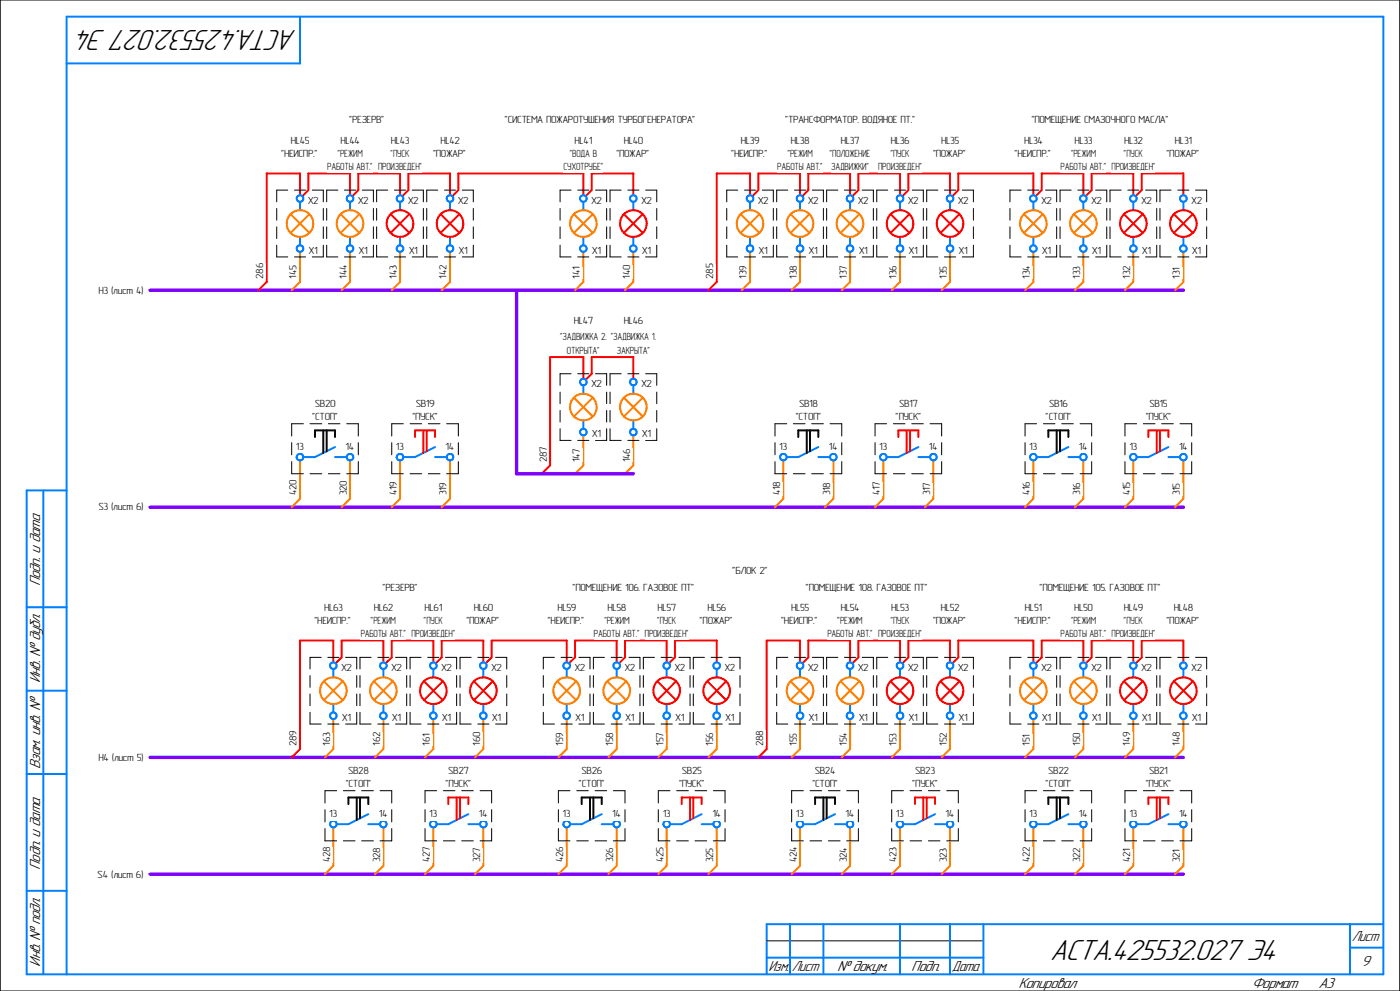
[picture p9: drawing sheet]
<svg xmlns="http://www.w3.org/2000/svg" width="420mm" height="297mm" viewBox="0 0 420 297" stroke-linecap="round" stroke-linejoin="round" font-family="sans-serif">
<g fill="none" stroke="#000" stroke-width=".3">
<path d="M-.1 0v297M86.3 57h-3.3v3.5M88.3 57h3.4M93.7 57h3.3v3.5M101.3 57h-3.3v3.5M103.3 57h3.4M108.7 57h3.3v3.5M116.3 57h-3.3v3.5M118.3 57h3.4M123.7 57h3.3v3.5M131.3 57h-3.3v3.5M133.3 57h3.4"/>
<path d="M138.7 57h3.3v3.5M171.3 57h-3.3v3.5M173.3 57h3.4M178.6 57h3.4v3.5M186.4 57h-3.4v3.5M188.3 57h3.4M193.7 57h3.3v3.5M221.3 57h-3.3v3.5M223.4 57h3.3M228.7 57h3.3v3.5M236.3 57h-3.3v3.5M238.3 57h3.4"/>
<path d="M243.7 57h3.3v3.5M251.3 57h-3.3v3.5M253.3 57h3.4M258.7 57h3.3v3.5M266.3 57h-3.3v3.5M268.4 57h3.3M273.7 57h3.3v3.5M281.3 57h-3.3v3.5M283.3 57h3.4M288.7 57h3.3v3.5M306.3 57h-3.3v3.5M308.3 57h3.4"/>
<path d="M313.6 57h3.4v3.5M321.4 57h-3.4v3.5M323.3 57h3.4M328.7 57h3.3v3.5M336.3 57h-3.3v3.5M338.3 57h3.4M343.7 57h3.3v3.5M351.3 57h-3.3v3.5M353.3 57h3.4M358.6 57h3.4v3.5M83 73.5v3.5h3.3M83 62.5v3.5"/>
<path d="M83 68v3.5M88.3 77h3.4M97 73.5v3.5h-3.3M97 62.5v3.5M97 68v3.5M98 73.5v3.5h3.3M98 62.5v3.5M98 68v3.5M103.3 77h3.4M112 73.5v3.5h-3.3M112 62.5v3.5M112 68v3.5"/>
<path d="M113 73.5v3.5h3.3M113 62.5v3.5M113 68v3.5M118.3 77h3.4M127 73.5v3.5h-3.3M127 62.5v3.5M127 68v3.5M128 73.5v3.5h3.3M128 62.5v3.5M128 68v3.5M133.3 77h3.4M142 73.5v3.5h-3.3"/>
<path d="M142 62.5v3.5M142 68v3.5M168 73.5v3.5h3.3M168 62.5v3.5M168 68v3.5M173.3 77h3.4M182 73.5v3.5h-3.4M182 62.5v3.5M182 68v3.5M183 73.5v3.5h3.4M183 62.5v3.5M183 68v3.5"/>
<path d="M188.3 77h3.4M197 73.5v3.5h-3.3M197 62.5v3.5M197 68v3.5M218 73.5v3.5h3.3M218 62.5v3.5M218 68v3.5M223.4 77h3.3M232 73.5v3.5h-3.3M232 62.5v3.5M232 68v3.5M233 73.5v3.5h3.3"/>
<path d="M233 62.5v3.5M233 68v3.5M238.3 77h3.4M247 73.5v3.5h-3.3M247 62.5v3.5M247 68v3.5M248 73.5v3.5h3.3M248 62.5v3.5M248 68v3.5M253.3 77h3.4M262 73.5v3.5h-3.3M262 62.5v3.5"/>
<path d="M262 68v3.5M263 73.5v3.5h3.3M263 62.5v3.5M263 68v3.5M268.4 77h3.3M277 73.5v3.5h-3.3M277 62.5v3.5M277 68v3.5M278 73.5v3.5h3.3M278 62.5v3.5M278 68v3.5M283.3 77h3.4"/>
<path d="M292 73.5v3.5h-3.3M292 62.5v3.5M292 68v3.5M303 73.5v3.5h3.3M303 62.5v3.5M303 68v3.5M308.3 77h3.4M317 73.5v3.5h-3.4M317 62.5v3.5M317 68v3.5M318 73.5v3.5h3.4M318 62.5v3.5"/>
<path d="M318 68v3.5M323.3 77h3.4M332 73.5v3.5h-3.3M332 62.5v3.5M332 68v3.5M333 62.5v3.5M333 68v3.5M333 73.5v3.5h3.3M338.3 77h3.4M347 62.5v3.5M347 68v3.5M347 73.5v3.5h-3.3"/>
<path d="M348 73.5v3.5h3.3M348 62.5v3.5M348 68v3.5M353.3 77h3.4M362 73.5v3.5h-3.4M362 62.5v3.5M362 68v3.5M168 117.5v3.5M171.3 112h-3.3v3.5M173.3 112h3.4M178.6 112h3.4v3.5M182 117.5v3.5"/>
<path d="M183 117.5v3.5M186.4 112h-3.4v3.5M188.3 112h3.4M193.7 112h3.3v3.5M197 117.5v3.5M87.5 138.3v3.7h3.5M87.5 132.7v3.6M91 127h-3.5v3.7M93 127h3.5M98.5 127h3.5M104 127h3.5v3.7M107.5 138.3v3.7h-3.5"/>
<path d="M107.5 132.7v3.6M117.5 138.3v3.7h3.5M117.5 132.7v3.6M121 127h-3.5v3.7M123 127h3.5M128.5 127h3.5M134 127h3.5v3.7M137.5 138.3v3.7h-3.5M137.5 132.7v3.6M168 123v3.5M168 128.5v3.5h3.3M173.3 132h3.4"/>
<path d="M182 123v3.5M182 128.5v3.5h-3.4M183 123v3.5M183 128.5v3.5h3.4M188.3 132h3.4M197 123v3.5M197 128.5v3.5h-3.3M232.5 138.3v3.7h3.5M232.5 132.7v3.6M236 127h-3.5v3.7M238 127h3.5M243.5 127h3.5"/>
<path d="M249 127h3.5v3.7M252.5 138.3v3.7h-3.5M252.5 132.7v3.6M262.5 138.3v3.7h3.5M262.5 132.7v3.6M266 127h-3.5v3.7M268 127h3.5M273.5 127h3.5M279 127h3.5v3.7M282.5 138.3v3.7h-3.5M282.5 132.7v3.6M307.5 138.3v3.7h3.5"/>
<path d="M307.5 132.7v3.6M311 127h-3.5v3.7M313 127h3.5M318.5 127h3.5M324 127h3.5v3.7M327.5 138.3v3.7h-3.5M327.5 132.7v3.6M337.5 138.3v3.7h3.5M337.5 132.7v3.6M341 127h-3.5v3.7M343 127h3.5M348.5 127h3.5"/>
<path d="M354 127h3.5v3.7M357.5 138.3v3.7h-3.5M357.5 132.7v3.6M93 142h3.5M98.5 142h3.5M123 142h3.5M128.5 142h3.5M238 142h3.5M243.5 142h3.5M268 142h3.5M273.5 142h3.5M313 142h3.5"/>
<path d="M318.5 142h3.5M343 142h3.5M348.5 142h3.5M96.4 197h-3.4v3.5M98.3 197h3.4M103.7 197h3.3v3.5M111.3 197h-3.3v3.5M113.3 197h3.4M118.7 197h3.3v3.5M126.3 197h-3.3v3.5M128.3 197h3.4M133.6 197h3.4v3.5"/>
<path d="M141.4 197h-3.4v3.5M143.3 197h3.4M148.7 197h3.3v3.5M166.3 197h-3.3v3.5M168.3 197h3.4M173.7 197h3.3v3.5M181.3 197h-3.3v3.5M183.3 197h3.3M188.7 197h3.3v3.5M196.3 197h-3.3v3.5M198.3 197h3.4M203.7 197h3.3v3.5"/>
<path d="M211.3 197h-3.3v3.5M213.3 197h3.4M218.7 197h3.3v3.5M236.3 197h-3.3v3.5M238.3 197h3.4M243.7 197h3.3v3.5M251.3 197h-3.3v3.5M253.3 197h3.4M258.7 197h3.3v3.5M266.3 197h-3.3v3.5M268.4 197h3.3M273.7 197h3.3v3.5"/>
<path d="M281.3 197h-3.3v3.5M283.3 197h3.4M288.7 197h3.3v3.5M306.3 197h-3.3v3.5M308.3 197h3.4M313.6 197h3.4v3.5M321.4 197h-3.4v3.5M323.3 197h3.4M328.7 197h3.3v3.5M336.3 197h-3.3v3.5M338.3 197h3.4M343.7 197h3.3v3.5"/>
<path d="M351.3 197h-3.3v3.5M353.3 197h3.4M358.6 197h3.4v3.5M93 213.5v3.5h3.4M93 202.5v3.5M93 208v3.5M98.3 217h3.4M107 213.5v3.5h-3.3M107 202.5v3.5M107 208v3.5M108 213.5v3.5h3.3M108 202.5v3.5"/>
<path d="M108 208v3.5M113.3 217h3.4M122 213.5v3.5h-3.3M122 202.5v3.5M122 208v3.5M123 202.5v3.5M123 208v3.5M123 213.5v3.5h3.3M128.3 217h3.4M137 202.5v3.5M137 208v3.5M137 213.5v3.5h-3.4"/>
<path d="M138 213.5v3.5h3.4M138 202.5v3.5M138 208v3.5M143.3 217h3.4M152 213.5v3.5h-3.3M152 202.5v3.5M152 208v3.5M163 213.5v3.5h3.3M163 202.5v3.5M163 208v3.5M168.3 217h3.4M177 213.5v3.5h-3.3"/>
<path d="M177 202.5v3.5M177 208v3.5M178 213.5v3.5h3.3M178 202.5v3.5M178 208v3.5M183.3 217h3.3M192 213.5v3.5h-3.3M192 202.5v3.5M192 208v3.5M193 213.5v3.5h3.3M193 202.5v3.5M193 208v3.5"/>
<path d="M198.3 217h3.4M207 213.5v3.5h-3.3M207 202.5v3.5M207 208v3.5M208 213.5v3.5h3.3M208 202.5v3.5M208 208v3.5M213.3 217h3.4M222 213.5v3.5h-3.3M222 202.5v3.5M222 208v3.5M233 202.5v3.5"/>
<path d="M233 208v3.5M233 213.5v3.5h3.3M238.3 217h3.4M247 202.5v3.5M247 208v3.5M247 213.5v3.5h-3.3M248 202.5v3.5M248 208v3.5M248 213.5v3.5h3.3M253.3 217h3.4M262 202.5v3.5M262 208v3.5"/>
<path d="M262 213.5v3.5h-3.3M263 202.5v3.5M263 208v3.5M263 213.5v3.5h3.3M268.4 217h3.3M277 202.5v3.5M277 208v3.5M277 213.5v3.5h-3.3M278 202.5v3.5M278 208v3.5M278 213.5v3.5h3.3M283.3 217h3.4"/>
<path d="M292 202.5v3.5M292 208v3.5M292 213.5v3.5h-3.3M303 202.5v3.5M303 208v3.5M303 213.5v3.5h3.3M308.3 217h3.4M317 202.5v3.5M317 208v3.5M317 213.5v3.5h-3.4M318 202.5v3.5M318 208v3.5"/>
<path d="M318 213.5v3.5h3.4M323.3 217h3.4M332 202.5v3.5M332 208v3.5M332 213.5v3.5h-3.3M333 202.5v3.5M333 208v3.5M333 213.5v3.5h3.3M338.3 217h3.4M347 202.5v3.5M347 208v3.5M347 213.5v3.5h-3.3"/>
<path d="M348 202.5v3.5M348 208v3.5M348 213.5v3.5h3.3M353.3 217h3.4M362 202.5v3.5M362 208v3.5M362 213.5v3.5h-3.4M101 237h-3.5v3.7M103 237h3.5M108.5 237h3.5M114 237h3.5v3.7M131 237h-3.5v3.7"/>
<path d="M133 237h3.5M138.5 237h3.5M144 237h3.5v3.7M171 237h-3.5v3.7M173 237h3.5M178.5 237h3.5M184 237h3.5v3.7M201 237h-3.5v3.7M203 237h3.5M208.5 237h3.5M214 237h3.5v3.7M241 237h-3.5v3.7"/>
<path d="M243 237h3.5M248.5 237h3.5M254 237h3.5v3.7M271 237h-3.5v3.7M273 237h3.5M278.5 237h3.5M284 237h3.5v3.7M311 237h-3.5v3.7M313 237h3.5M318.5 237h3.5M324 237h3.5v3.7M341 237h-3.5v3.7"/>
<path d="M343 237h3.5M348.5 237h3.5M354 237h3.5v3.7M97.5 248.3v3.7h3.5M97.5 242.7v3.6M103 252h3.5M108.5 252h3.5M117.5 242.7v3.6M117.5 248.3v3.7h-3.5M127.5 248.3v3.7h3.5M127.5 242.7v3.6M133 252h3.5"/>
<path d="M138.5 252h3.5M147.5 248.3v3.7h-3.5M147.5 242.7v3.6M167.5 248.3v3.7h3.5M167.5 242.7v3.6M173 252h3.5M178.5 252h3.5M187.5 248.3v3.7h-3.5M187.5 242.7v3.6M197.5 248.3v3.7h3.5M197.5 242.7v3.6M203 252h3.5"/>
<path d="M208.5 252h3.5M217.5 248.3v3.7h-3.5M217.5 242.7v3.6M237.5 248.3v3.7h3.5M237.5 242.7v3.6M243 252h3.5M248.5 252h3.5M257.5 248.3v3.7h-3.5M257.5 242.7v3.6M267.5 248.3v3.7h3.5M267.5 242.7v3.6M273 252h3.5"/>
<path d="M278.5 252h3.5M287.5 248.3v3.7h-3.5M287.5 242.7v3.6M307.5 242.7v3.6M307.5 248.3v3.7h3.5M313 252h3.5M318.5 252h3.5M327.5 242.7v3.6M327.5 248.3v3.7h-3.5M337.5 242.7v3.6M337.5 248.3v3.7h3.5M343 252h3.5"/>
<path d="M348.5 252h3.5M357.5 242.7v3.6M357.5 248.3v3.7h-3.5"/>
</g>
<path d="M45 87h310M155 87v55h35M45 152h310M45 227h310M45 262h310" fill="none" stroke="#8000ff" stroke-width="1"/>
<g fill="none" stroke="#ff8000" stroke-width=".59">
<path d="M87.2 64.2l5.6 5.6M90 75.5v9l-2.5 2.5M92.8 64.2l-5.6 5.6M102.2 64.2l5.6 5.6M105 75.5v9l-2.5 2.5M107.8 64.2l-5.6 5.6M120 75.5v9l-2.5 2.5M135 75.5v9l-2.5 2.5M172.2 64.2l5.6 5.6M175 75.5v9l-2.5 2.5M177.8 64.2l-5.6 5.6M190 75.5v9l-2.5 2.5"/>
<path d="M222.2 64.2l5.6 5.6M225 75.5v9l-2.5 2.5M227.8 64.2l-5.6 5.6M237.2 64.2l5.6 5.6M240 75.5v9l-2.5 2.5M242.8 64.2l-5.6 5.6M252.2 64.2l5.6 5.6M255 75.5v9l-2.5 2.5M257.8 64.2l-5.6 5.6M270 75.5v9l-2.5 2.5M285 75.5v9l-2.5 2.5M307.2 64.2l5.6 5.6"/>
<path d="M310 75.5v9l-2.5 2.5M312.8 64.2l-5.6 5.6M322.2 64.2l5.6 5.6M325 75.5v9l-2.5 2.5M327.8 64.2l-5.6 5.6M340 75.5v9l-2.5 2.5M355 75.5v9l-2.5 2.5M172.2 119.2l5.6 5.6M177.8 119.2l-5.6 5.6M187.2 119.2l5.6 5.6M192.8 119.2l-5.6 5.6M90 138v11.5l-2.5 2.5"/>
<path d="M105 138v11.5l-2.5 2.5M120 138v11.5l-2.5 2.5M135 138v11.5l-2.5 2.5M175 130.5v9l-2.5 2.5M190 130.5v9l-2.5 2.5M235 138v11.5l-2.5 2.5M250 138v11.5l-2.5 2.5M265 138v11.5l-2.5 2.5M280 138v11.5l-2.5 2.5M310 138v11.5l-2.5 2.5M325 138v11.5l-2.5 2.5M340 138v11.5l-2.5 2.5"/>
<path d="M355 138v11.5l-2.5 2.5M97.2 204.2l5.6 5.6M100 215.5v9l-2.5 2.5M102.8 204.2l-5.6 5.6M112.2 204.2l5.6 5.6M115 215.5v9l-2.5 2.5M117.8 204.2l-5.6 5.6M130 215.5v9l-2.5 2.5M145 215.5v9l-2.5 2.5M167.2 204.2l5.6 5.6M170 215.5v9l-2.5 2.5M172.8 204.2l-5.6 5.6"/>
<path d="M182.2 204.2l5.6 5.6M185 215.5v9l-2.5 2.5M187.8 204.2l-5.6 5.6M200 215.5v9l-2.5 2.5M215 215.5v9l-2.5 2.5M237.2 204.2l5.6 5.6M240 215.5v9l-2.5 2.5M242.8 204.2l-5.6 5.6M252.2 204.2l5.6 5.6M255 215.5v9l-2.5 2.5M257.8 204.2l-5.6 5.6M270 215.5v9l-2.5 2.5"/>
<path d="M285 215.5v9l-2.5 2.5M307.2 204.2l5.6 5.6M310 215.5v9l-2.5 2.5M312.8 204.2l-5.6 5.6M322.2 204.2l5.6 5.6M325 215.5v9l-2.5 2.5M327.8 204.2l-5.6 5.6M340 215.5v9l-2.5 2.5M355 215.5v9l-2.5 2.5M100 248v11.5l-2.5 2.5M115 248v11.5l-2.5 2.5M130 248v11.5l-2.5 2.5"/>
<path d="M145 248v11.5l-2.5 2.5M170 248v11.5l-2.5 2.5M185 248v11.5l-2.5 2.5M200 248v11.5l-2.5 2.5M215 248v11.5l-2.5 2.5M240 248v11.5l-2.5 2.5M255 248v11.5l-2.5 2.5M270 248v11.5l-2.5 2.5M285 248v11.5l-2.5 2.5M310 248v11.5l-2.5 2.5M325 248v11.5l-2.5 2.5M340 248v11.5l-2.5 2.5"/>
<path d="M355 248v11.5l-2.5 2.5"/>
<circle cx="90" cy="67" r="4"/>
<circle cx="105" cy="67" r="4"/>
<circle cx="175" cy="67" r="4"/>
<circle cx="225" cy="67" r="4"/>
<circle cx="240" cy="67" r="4"/>
<circle cx="255" cy="67" r="4"/>
<circle cx="310" cy="67" r="4"/>
<circle cx="325" cy="67" r="4"/>
<circle cx="175" cy="122" r="4"/>
<circle cx="190" cy="122" r="4"/>
<circle cx="100" cy="207" r="4"/>
<circle cx="115" cy="207" r="4"/>
<circle cx="170" cy="207" r="4"/>
<circle cx="185" cy="207" r="4"/>
<circle cx="240" cy="207" r="4"/>
<circle cx="255" cy="207" r="4"/>
<circle cx="310" cy="207" r="4"/>
<circle cx="325" cy="207" r="4"/>
</g>
<g fill="none" stroke="#f00" stroke-width=".59">
<path d="M90 58.5v-6.5h-10v32.5l-2.5 2.5M105 58.5v-6.5h-12.5v5l-1.8 1.8M120 58.5v-6.5h-12.5v5l-1.8 1.8M135 58.5v-6.5h-12.5v5l-1.8 1.8M175 58.5v-6.5h-37.5v5l-1.8 1.8M190 58.5v-6.5h-12.5v5l-1.8 1.8M225 58.5v-6.5h-10v32.5l-2.5 2.5M240 58.5v-6.5h-12.5v5l-1.8 1.8M255 58.5v-6.5h-12.5v5l-1.8 1.8M270 58.5v-6.5h-12.5v5l-1.8 1.8M285 58.5v-6.5h-12.5v5l-1.8 1.8M310 58.5v-6.5h-22.5v5l-1.8 1.8"/>
<path d="M325 58.5v-6.5h-12.5v5l-1.8 1.8M340 58.5v-6.5h-12.5v5l-1.8 1.8M355 58.5v-6.5h-12.5v5l-1.8 1.8M117.2 64.2l5.6 5.6M122.8 64.2l-5.6 5.6M132.2 64.2l5.6 5.6M137.8 64.2l-5.6 5.6M187.2 64.2l5.6 5.6M192.8 64.2l-5.6 5.6M267.2 64.2l5.6 5.6M272.8 64.2l-5.6 5.6M282.2 64.2l5.6 5.6"/>
<path d="M287.8 64.2l-5.6 5.6M337.2 64.2l5.6 5.6M342.8 64.2l-5.6 5.6M352.2 64.2l5.6 5.6M357.8 64.2l-5.6 5.6M175 113.5v-6.5h-10v32.5l-2.5 2.5M190 113.5v-6.5h-12.5v5l-1.8 1.8M124.5 131v-2h6v2M127 129v6.8M128 129v6.3M269.5 131v-2h6v2M272 129v6.8"/>
<path d="M273 129v6.3M344.5 131v-2h6v2M347 129v6.8M348 129v6.3M100 198.5v-6.5h-10v32.5l-2.5 2.5M115 198.5v-6.5h-12.5v5l-1.8 1.8M130 198.5v-6.5h-12.5v5l-1.8 1.8M145 198.5v-6.5h-12.5v5l-1.8 1.8M170 198.5v-6.5h-22.5v5l-1.8 1.8M185 198.5v-6.5h-12.5v5l-1.8 1.8M200 198.5v-6.5h-12.5v5l-1.8 1.8M215 198.5v-6.5h-12.5v5l-1.8 1.8"/>
<path d="M240 198.5v-6.5h-10v32.5l-2.5 2.5M255 198.5v-6.5h-12.5v5l-1.8 1.8M270 198.5v-6.5h-12.5v5l-1.8 1.8M285 198.5v-6.5h-12.5v5l-1.8 1.8M310 198.5v-6.5h-22.5v5l-1.8 1.8M325 198.5v-6.5h-12.5v5l-1.8 1.8M340 198.5v-6.5h-12.5v5l-1.8 1.8M355 198.5v-6.5h-12.5v5l-1.8 1.8M127.2 204.2l5.6 5.6M132.8 204.2l-5.6 5.6M142.2 204.2l5.6 5.6M147.8 204.2l-5.6 5.6"/>
<path d="M197.2 204.2l5.6 5.6M202.8 204.2l-5.6 5.6M212.2 204.2l5.6 5.6M217.8 204.2l-5.6 5.6M267.2 204.2l5.6 5.6M272.8 204.2l-5.6 5.6M282.2 204.2l5.6 5.6M287.8 204.2l-5.6 5.6M337.2 204.2l5.6 5.6M342.8 204.2l-5.6 5.6M352.2 204.2l5.6 5.6M357.8 204.2l-5.6 5.6"/>
<path d="M137 239v6.7M138 239v6.2M207 239v6.7M208 239v6.2M277 239v6.7M278 239v6.2M347 239v6.7M348 239v6.2M134.5 241v-2h6v2M204.5 241v-2h6v2M274.5 241v-2h6v2M344.5 241v-2h6v2"/>
<circle cx="120" cy="67" r="4"/>
<circle cx="135" cy="67" r="4"/>
<circle cx="190" cy="67" r="4"/>
<circle cx="270" cy="67" r="4"/>
<circle cx="285" cy="67" r="4"/>
<circle cx="340" cy="67" r="4"/>
<circle cx="355" cy="67" r="4"/>
<circle cx="130" cy="207" r="4"/>
<circle cx="145" cy="207" r="4"/>
<circle cx="200" cy="207" r="4"/>
<circle cx="215" cy="207" r="4"/>
<circle cx="270" cy="207" r="4"/>
<circle cx="285" cy="207" r="4"/>
<circle cx="340" cy="207" r="4"/>
<circle cx="355" cy="207" r="4"/>
</g>
<g fill="none" stroke="#0080ff" stroke-width=".59">
<path d="M90 60.5v2.5M90 71v2.5M105 60.5v2.5M105 71v2.5M120 60.5v2.5M120 71v2.5M135 60.5v2.5M135 71v2.5M175 60.5v2.5M175 71v2.5M190 60.5v2.5M190 71v2.5"/>
<path d="M225 60.5v2.5M225 71v2.5M240 60.5v2.5M240 71v2.5M255 60.5v2.5M255 71v2.5M270 60.5v2.5M270 71v2.5M285 60.5v2.5M285 71v2.5M310 60.5v2.5M310 71v2.5"/>
<path d="M325 60.5v2.5M325 71v2.5M340 60.5v2.5M340 71v2.5M355 60.5v2.5M355 71v2.5M175 115.5v2.5M190 115.5v2.5M100.5 134l-6 3h-3.5M100.5 137h3.5M130.5 134l-6 3h-3.5M130.5 137h3.5"/>
<path d="M175 126v2.5M190 126v2.5M245.5 134l-6 3h-3.5M245.5 137h3.5M275.5 134l-6 3h-3.5M275.5 137h3.5M320.5 134l-6 3h-3.5M320.5 137h3.5M350.5 134l-6 3h-3.5M350.5 137h3.5M100 200.5v2.5M100 211v2.5"/>
<path d="M115 200.5v2.5M115 211v2.5M130 200.5v2.5M130 211v2.5M145 200.5v2.5M145 211v2.5M170 200.5v2.5M170 211v2.5M185 200.5v2.5M185 211v2.5M200 200.5v2.5M200 211v2.5"/>
<path d="M215 200.5v2.5M215 211v2.5M240 200.5v2.5M240 211v2.5M255 200.5v2.5M255 211v2.5M270 200.5v2.5M270 211v2.5M285 200.5v2.5M285 211v2.5M310 200.5v2.5M310 211v2.5"/>
<path d="M325 200.5v2.5M325 211v2.5M340 200.5v2.5M340 211v2.5M355 200.5v2.5M355 211v2.5M110.5 244l-6 3h-3.5M110.5 247h3.5M140.5 244l-6 3h-3.5M140.5 247h3.5M180.5 244l-6 3h-3.5M180.5 247h3.5"/>
<path d="M210.5 244l-6 3h-3.5M210.5 247h3.5M250.5 244l-6 3h-3.5M250.5 247h3.5M280.5 244l-6 3h-3.5M280.5 247h3.5M320.5 244l-6 3h-3.5M320.5 247h3.5M350.5 244l-6 3h-3.5M350.5 247h3.5"/>
<circle cx="90" cy="59.5" r="1"/>
<circle cx="105" cy="59.5" r="1"/>
<circle cx="120" cy="59.5" r="1"/>
<circle cx="135" cy="59.5" r="1"/>
<circle cx="175" cy="59.5" r="1"/>
<circle cx="190" cy="59.5" r=".99"/>
<circle cx="225" cy="59.5" r="1"/>
<circle cx="240" cy="59.5" r="1"/>
<circle cx="255" cy="59.5" r="1"/>
<circle cx="270" cy="59.5" r="1"/>
<circle cx="285" cy="59.5" r="1"/>
<circle cx="310" cy="59.5" r="1"/>
<circle cx="325" cy="59.5" r=".99"/>
<circle cx="340" cy="59.5" r="1"/>
<circle cx="355" cy="59.5" r="1"/>
<circle cx="90" cy="74.5" r=".99"/>
<circle cx="105" cy="74.5" r=".99"/>
<circle cx="120" cy="74.5" r="1"/>
<circle cx="135" cy="74.5" r=".99"/>
<circle cx="175" cy="74.5" r="1"/>
<circle cx="190" cy="74.5" r=".99"/>
<circle cx="225" cy="74.5" r="1"/>
<circle cx="240" cy="74.5" r=".99"/>
<circle cx="255" cy="74.5" r="1"/>
<circle cx="270" cy="74.5" r="1"/>
<circle cx="285" cy="74.5" r=".99"/>
<circle cx="310" cy="74.5" r="1"/>
<circle cx="325" cy="74.5" r=".99"/>
<circle cx="340" cy="74.5" r=".99"/>
<circle cx="355" cy="74.5" r="1"/>
<circle cx="175" cy="114.5" r=".98"/>
<circle cx="190" cy="114.5" r="1"/>
<circle cx="90" cy="137" r="1"/>
<circle cx="105" cy="137" r=".99"/>
<circle cx="120" cy="137" r=".99"/>
<circle cx="135" cy="137" r="1"/>
<circle cx="175" cy="129.5" r="1.01"/>
<circle cx="190" cy="129.5" r="1"/>
<circle cx="235" cy="137" r="1"/>
<circle cx="250" cy="137" r=".99"/>
<circle cx="265" cy="137" r="1"/>
<circle cx="280" cy="137" r=".99"/>
<circle cx="310" cy="137" r="1.01"/>
<circle cx="325" cy="137" r="1"/>
<circle cx="340" cy="137" r=".99"/>
<circle cx="355" cy="137" r="1.01"/>
<circle cx="100" cy="199.5" r=".99"/>
<circle cx="115" cy="199.5" r="1"/>
<circle cx="130" cy="199.5" r="1"/>
<circle cx="145" cy="199.5" r=".99"/>
<circle cx="170" cy="199.5" r="1"/>
<circle cx="185" cy="199.5" r="1"/>
<circle cx="200" cy="199.5" r="1"/>
<circle cx="215" cy="199.5" r="1"/>
<circle cx="240" cy="199.5" r="1"/>
<circle cx="255" cy="199.5" r="1"/>
<circle cx="270" cy="199.5" r="1.01"/>
<circle cx="285" cy="199.5" r="1"/>
<circle cx="310" cy="199.5" r="1"/>
<circle cx="325" cy="199.5" r="1.01"/>
<circle cx="340" cy="199.5" r="1"/>
<circle cx="355" cy="199.5" r="1"/>
<circle cx="100" cy="214.5" r="1"/>
<circle cx="115" cy="214.5" r="1.01"/>
<circle cx="130" cy="214.5" r="1"/>
<circle cx="145" cy="214.5" r="1"/>
<circle cx="170" cy="214.5" r="1.01"/>
<circle cx="185" cy="214.5" r="1"/>
<circle cx="200" cy="214.5" r="1"/>
<circle cx="215" cy="214.5" r="1.01"/>
<circle cx="240" cy="214.5" r="1"/>
<circle cx="255" cy="214.5" r="1"/>
<circle cx="270" cy="214.5" r="1"/>
<circle cx="285" cy="214.5" r="1"/>
<circle cx="310" cy="214.5" r="1"/>
<circle cx="325" cy="214.5" r="1"/>
<circle cx="340" cy="214.5" r="1.01"/>
<circle cx="355" cy="214.5" r="1"/>
<circle cx="100" cy="247" r="1.01"/>
<circle cx="115" cy="247" r="1"/>
<circle cx="130" cy="247" r="1.01"/>
<circle cx="145" cy="247" r="1"/>
<circle cx="170" cy="247" r="1.01"/>
<circle cx="185" cy="247" r="1.01"/>
<circle cx="200" cy="247" r="1.01"/>
<circle cx="215" cy="247" r="1"/>
<circle cx="240" cy="247" r="1.01"/>
<circle cx="255" cy="247" r="1"/>
<circle cx="270" cy="247" r="1.01"/>
<circle cx="285" cy="247" r="1"/>
<circle cx="310" cy="247" r="1.01"/>
<circle cx="325" cy="247" r=".98"/>
<circle cx="340" cy="247" r="1"/>
<circle cx="355" cy="247" r="1"/>
</g>
<g fill="none" stroke="#000" stroke-width=".59">
<path d="M94.5 131v-2h6v2M97 129v6.8M98 129v6.3M239.5 131v-2h6v2M242 129v6.8M243 129v6.3M314.5 131v-2h6v2M317 129v6.8M318 129v6.3M107 239v6.7M108 239v6.2M177 239v6.7"/>
<path d="M178 239v6.2M247 239v6.7M248 239v6.2M317 239v6.7M318 239v6.2M104.5 241v-2h6v2M174.5 241v-2h6v2M244.5 241v-2h6v2M314.5 241v-2h6v2"/>
</g>
<g fill="#fff">
<path d="M29.5 85.6h13.5v3h-13.5z"/>
<path d="M306.6 79.7h3.1v3.8h-3.1z"/>
<path d="M321.6 79.9h3.1v3.6h-3.1z"/>
<path d="M336.6 79.7h3v3.8h-3z"/>
<path d="M337.2 40.6h5.6v3h-5.6z"/>
<path d="M337.2 44.6h5.6v3.1h-5.6z"/>
<path d="M333.4 48.6h13.2v3h-13.2z"/>
<path d="M307.2 40.6h5.6v3h-5.6z"/>
<path d="M322.3 40.6h5.4v3h-5.4z"/>
<path d="M304.3 44.2h11.3v3.6h-11.3z"/>
<path d="M321.3 44.6h7.4v3.1h-7.4z"/>
<path d="M318.2 48.6h13.6v3h-13.6z"/>
<path d="M309.5 34.6h41v3h-41z"/>
<path d="M351.6 80.2h3.1v3.3h-3.1z"/>
<path d="M352.5 40.6h5v3h-5z"/>
<path d="M349.9 44.2h10.2v3.6h-10.2z"/>
<path d="M151.5 34.6h57v3h-57z"/>
<path d="M186.6 79.5h3.1v4h-3.1z"/>
<path d="M187.1 40.6h5.8v3h-5.8z"/>
<path d="M184.9 44.2h10.2v3.6h-10.2z"/>
<path d="M266.6 79.7h3.1v3.8h-3.1z"/>
<path d="M267.2 44.6h5.6v3.1h-5.6z"/>
<path d="M263.4 48.6h13.2v3h-13.2z"/>
<path d="M281.6 79.9h3v3.6h-3z"/>
<path d="M279.9 44.2h10.2v3.6h-10.2z"/>
<path d="M221.6 79.7h3.1v3.8h-3.1z"/>
<path d="M236.6 79.7h3v3.8h-3z"/>
<path d="M219.3 44.2h11.4v3.6h-11.4z"/>
<path d="M236.3 44.6h7.4v3.1h-7.4z"/>
<path d="M233.2 48.6h13.6v3h-13.6z"/>
<path d="M211.6 79.1h3v4.4h-3z"/>
<path d="M251.6 79.7h3v3.8h-3z"/>
<path d="M248.9 44.6h12.2v3.1h-12.2z"/>
<path d="M249.3 48.6h11.3v3h-11.3z"/>
<path d="M235.5 34.6h39v3h-39z"/>
<path d="M282.3 40.6h5.4v3h-5.4z"/>
<path d="M237.2 40.6h5.6v3h-5.6z"/>
<path d="M252.2 40.6h5.6v3h-5.6z"/>
<path d="M267.2 40.6h5.6v3h-5.6z"/>
<path d="M222.2 40.6h5.6v3h-5.6z"/>
<path d="M172.1 94.6h5.8v3.1h-5.8z"/>
<path d="M187.1 94.6h5.8v3.1h-5.8z"/>
<path d="M168.1 99.7h13.8v3h-13.8z"/>
<path d="M170.1 103.6h9.8v3h-9.8z"/>
<path d="M171.6 134.5h3.1v4h-3.1z"/>
<path d="M186.6 134.5h3.1v4h-3.1z"/>
<path d="M161.6 133.9h3v4.6h-3z"/>
<path d="M171.6 80h3.1v3.5h-3.1z"/>
<path d="M172.4 40.6h5.2v3h-5.2z"/>
<path d="M170.9 44.6h8.2v3.1h-8.2z"/>
<path d="M169 48.6h11.9v3h-11.9z"/>
<path d="M29.5 150.6h13.5v3h-13.5z"/>
<path d="M336.6 144.7h3v3.8h-3z"/>
<path d="M351.6 144.9h3.1v3.6h-3.1z"/>
<path d="M306.6 144.5h3.1v4h-3.1z"/>
<path d="M321.6 144.7h3.1v3.8h-3.1z"/>
<path d="M313.7 123.6h7.6v3.1h-7.6z"/>
<path d="M343.7 123.6h7.6v3.1h-7.6z"/>
<path d="M314.7 119.6h5.6v3h-5.6z"/>
<path d="M344.8 119.6h5.4v3h-5.4z"/>
<path d="M86.6 79.7h3.1v3.8h-3.1z"/>
<path d="M101.6 79.5h3v4h-3z"/>
<path d="M116.6 79.7h3v3.8h-3z"/>
<path d="M117.2 40.6h5.6v3h-5.6z"/>
<path d="M117.2 44.6h5.6v3.1h-5.6z"/>
<path d="M113.4 48.6h13.2v3h-13.2z"/>
<path d="M87.2 40.6h5.6v3h-5.6z"/>
<path d="M102.1 40.6h5.8v3h-5.8z"/>
<path d="M84.3 44.2h11.4v3.6h-11.4z"/>
<path d="M101.3 44.6h7.4v3.1h-7.4z"/>
<path d="M98.2 48.6h13.6v3h-13.6z"/>
<path d="M104.8 34.6h10.4v3h-10.4z"/>
<path d="M131.6 79.5h3.1v4h-3.1z"/>
<path d="M132.1 40.6h5.8v3h-5.8z"/>
<path d="M129.9 44.2h10.2v3.6h-10.2z"/>
<path d="M76.6 79h3v4.5h-3z"/>
<path d="M261.6 144.5h3.1v4h-3.1z"/>
<path d="M276.6 144.7h3.1v3.8h-3.1z"/>
<path d="M231.6 144.5h3.1v4h-3.1z"/>
<path d="M246.6 144.7h3v3.8h-3z"/>
<path d="M238.7 123.6h7.6v3.1h-7.6z"/>
<path d="M268.7 123.6h7.6v3.1h-7.6z"/>
<path d="M239.7 119.6h5.6v3h-5.6z"/>
<path d="M269.7 119.6h5.6v3h-5.6z"/>
<path d="M116.6 144.5h3v4h-3z"/>
<path d="M131.6 144.7h3.1v3.8h-3.1z"/>
<path d="M86.6 143.9h3.1v4.6h-3.1z"/>
<path d="M101.6 144.1h3v4.4h-3z"/>
<path d="M93.7 123.6h7.6v3.1h-7.6z"/>
<path d="M123.7 123.6h7.6v3.1h-7.6z"/>
<path d="M94.4 119.6h6.1v3h-6.1z"/>
<path d="M124.7 119.6h5.6v3h-5.6z"/>
<path d="M183.3 99.7h13.5v3h-13.5z"/>
<path d="M185 103.6h9.9v3h-9.9z"/>
<path d="M29.5 225.6h13.5v3h-13.5z"/>
<path d="M29.3 260.6h13.7v3.1h-13.7z"/>
<path d="M126.6 253.9h3.1v4.6h-3.1z"/>
<path d="M141.6 254.1h3.1v4.4h-3.1z"/>
<path d="M96.6 253.9h3.1v4.6h-3.1z"/>
<path d="M111.6 254.1h3v4.4h-3z"/>
<path d="M103.7 233.6h7.6v3h-7.6z"/>
<path d="M133.7 233.6h7.6v3h-7.6z"/>
<path d="M96.6 219.7h3.1v3.8h-3.1z"/>
<path d="M111.6 219.5h3v4h-3z"/>
<path d="M126.6 220h3.1v3.5h-3.1z"/>
<path d="M127.4 180.6h5.2v3h-5.2z"/>
<path d="M127.2 184.6h5.6v3.1h-5.6z"/>
<path d="M123.4 188.6h13.2v3h-13.2z"/>
<path d="M97.2 180.6h5.6v3h-5.6z"/>
<path d="M112.1 180.6h5.8v3h-5.8z"/>
<path d="M94.4 184.2h11.3v3.5h-11.3z"/>
<path d="M111.3 184.6h7.4v3.1h-7.4z"/>
<path d="M108.2 188.6h13.6v3h-13.6z"/>
<path d="M141.6 219.5h3.1v4h-3.1z"/>
<path d="M142.1 180.6h5.8v3h-5.8z"/>
<path d="M139.9 184.2h10.2v3.5h-10.2z"/>
<path d="M196.6 254.1h3v4.4h-3z"/>
<path d="M211.6 254.3h3v4.2h-3z"/>
<path d="M166.6 253.9h3v4.6h-3z"/>
<path d="M181.7 254.1h3v4.4h-3z"/>
<path d="M173.7 233.6h7.6v3h-7.6z"/>
<path d="M203.7 233.6h7.6v3h-7.6z"/>
<path d="M166.6 219.7h3v3.8h-3z"/>
<path d="M181.7 219.7h3v3.8h-3z"/>
<path d="M196.6 219.7h3v3.8h-3z"/>
<path d="M197.2 180.6h5.6v3h-5.6z"/>
<path d="M197.2 184.6h5.6v3.1h-5.6z"/>
<path d="M193.4 188.6h13.2v3h-13.2z"/>
<path d="M167.2 180.6h5.6v3h-5.6z"/>
<path d="M182.2 180.6h5.6v3h-5.6z"/>
<path d="M164.3 184.2h11.3v3.5h-11.3z"/>
<path d="M181.3 184.6h7.4v3.1h-7.4z"/>
<path d="M178.2 188.6h13.6v3h-13.6z"/>
<path d="M171.8 174.6h36.4v3h-36.4z"/>
<path d="M211.6 219.7h3v3.8h-3z"/>
<path d="M212.2 180.6h5.6v3h-5.6z"/>
<path d="M209.9 184.2h10.2v3.5h-10.2z"/>
<path d="M266.6 254.1h3.1v4.4h-3.1z"/>
<path d="M281.6 254.3h3v4.2h-3z"/>
<path d="M236.6 253.9h3v4.6h-3z"/>
<path d="M251.6 254.1h3v4.4h-3z"/>
<path d="M243.7 233.6h7.6v3h-7.6z"/>
<path d="M273.7 233.6h7.6v3h-7.6z"/>
<path d="M236.6 219.9h3v3.6h-3z"/>
<path d="M251.6 219.7h3v3.8h-3z"/>
<path d="M266.6 219.9h3.1v3.6h-3.1z"/>
<path d="M267.3 180.6h5.4v3h-5.4z"/>
<path d="M267.2 184.6h5.6v3.1h-5.6z"/>
<path d="M263.4 188.6h13.2v3h-13.2z"/>
<path d="M237.3 180.6h5.4v3h-5.4z"/>
<path d="M252.2 180.6h5.6v3h-5.6z"/>
<path d="M234.4 184.2h11.3v3.5h-11.3z"/>
<path d="M251.3 184.6h7.4v3.1h-7.4z"/>
<path d="M248.2 188.6h13.6v3h-13.6z"/>
<path d="M241.8 174.6h36.4v3h-36.4z"/>
<path d="M281.6 219.7h3v3.8h-3z"/>
<path d="M282.2 180.6h5.6v3h-5.6z"/>
<path d="M279.9 184.2h10.2v3.5h-10.2z"/>
<path d="M336.6 254.5h3v4h-3z"/>
<path d="M351.6 254.7h3.1v3.8h-3.1z"/>
<path d="M306.6 253.9h3.1v4.6h-3.1z"/>
<path d="M321.6 254.1h3.1v4.4h-3.1z"/>
<path d="M313.7 233.6h7.6v3h-7.6z"/>
<path d="M343.7 233.6h7.6v3h-7.6z"/>
<path d="M306.6 220.2h3.1v3.3h-3.1z"/>
<path d="M321.6 219.7h3.1v3.8h-3.1z"/>
<path d="M336.6 219.5h3v4h-3z"/>
<path d="M337.1 180.6h5.8v3h-5.8z"/>
<path d="M337.2 184.6h5.6v3.1h-5.6z"/>
<path d="M333.4 188.6h13.2v3h-13.2z"/>
<path d="M307.5 180.6h5v3h-5z"/>
<path d="M322.2 180.6h5.6v3h-5.6z"/>
<path d="M304.3 184.2h11.3v3.5h-11.3z"/>
<path d="M321.3 184.6h7.4v3.1h-7.4z"/>
<path d="M318.2 188.6h13.6v3h-13.6z"/>
<path d="M311.9 174.6h36.2v3h-36.2z"/>
<path d="M219.8 169.6h10.4v3h-10.4z"/>
<path d="M351.6 219.5h3.1v4h-3.1z"/>
<path d="M352.1 180.6h5.8v3h-5.8z"/>
<path d="M349.9 184.2h10.2v3.5h-10.2z"/>
<path d="M104.4 229.6h6.1v3.1h-6.1z"/>
<path d="M134.5 229.6h6v3.1h-6z"/>
<path d="M174.5 229.6h6.1v3.1h-6.1z"/>
<path d="M204.6 229.6h5.8v3.1h-5.8z"/>
<path d="M244.5 229.6h6v3.1h-6z"/>
<path d="M274.6 229.6h5.9v3.1h-5.9z"/>
<path d="M314.5 229.6h6v3.1h-6z"/>
<path d="M344.7 229.6h5.6v3.1h-5.6z"/>
<path d="M226.7 218.9h3v4.6h-3z"/>
<path d="M86.6 218.9h3.1v4.6h-3.1z"/>
<path d="M114.8 174.6h10.4v3h-10.4z"/>
<path d="M342.6 73.2h2.8v3.6h-2.8z"/>
<path d="M342.3 58.2h3.4v3.6h-3.4z"/>
<path d="M327.6 73.2h2.8v3.6h-2.8z"/>
<path d="M327.3 58.2h3.4v3.6h-3.4z"/>
<path d="M312.6 73.2h2.8v3.6h-2.8z"/>
<path d="M312.3 58.2h3.4v3.6h-3.4z"/>
<path d="M357.6 73.2h2.8v3.6h-2.8z"/>
<path d="M357.3 58.2h3.4v3.6h-3.4z"/>
<path d="M192.6 73.2h2.8v3.6h-2.8z"/>
<path d="M192.3 58.2h3.4v3.6h-3.4z"/>
<path d="M272.6 73.2h2.8v3.6h-2.8z"/>
<path d="M272.3 58.2h3.4v3.6h-3.4z"/>
<path d="M287.6 73.2h2.8v3.6h-2.8z"/>
<path d="M287.3 58.2h3.4v3.6h-3.4z"/>
<path d="M242.6 73.2h2.8v3.6h-2.8z"/>
<path d="M242.3 58.2h3.4v3.6h-3.4z"/>
<path d="M227.6 73.2h2.8v3.6h-2.8z"/>
<path d="M227.3 58.2h3.4v3.6h-3.4z"/>
<path d="M257.6 73.2h2.8v3.6h-2.8z"/>
<path d="M257.3 58.2h3.4v3.6h-3.4z"/>
<path d="M177.6 128.2h2.8v3.6h-2.8z"/>
<path d="M177.3 113.2h3.4v3.6h-3.4z"/>
<path d="M192.6 128.2h2.8v3.6h-2.8z"/>
<path d="M192.3 113.2h3.4v3.6h-3.4z"/>
<path d="M177.6 73.2h2.8v3.6h-2.8z"/>
<path d="M177.3 58.2h3.4v3.6h-3.4z"/>
<path d="M338.8 132.2h2.4v3.6h-2.4z"/>
<path d="M353.7 132.2h2.6v3.6h-2.6z"/>
<path d="M308.8 132.2h2.4v3.6h-2.4z"/>
<path d="M323.7 132.2h2.6v3.6h-2.6z"/>
<path d="M122.6 73.2h2.8v3.6h-2.8z"/>
<path d="M122.3 58.2h3.4v3.6h-3.4z"/>
<path d="M107.6 73.2h2.8v3.6h-2.8z"/>
<path d="M107.3 58.2h3.4v3.6h-3.4z"/>
<path d="M92.6 73.2h2.8v3.6h-2.8z"/>
<path d="M92.3 58.2h3.4v3.6h-3.4z"/>
<path d="M137.6 73.2h2.8v3.6h-2.8z"/>
<path d="M137.3 58.2h3.4v3.6h-3.4z"/>
<path d="M263.8 132.2h2.4v3.6h-2.4z"/>
<path d="M278.7 132.2h2.6v3.6h-2.6z"/>
<path d="M233.8 132.2h2.4v3.6h-2.4z"/>
<path d="M248.7 132.2h2.6v3.6h-2.6z"/>
<path d="M118.8 132.2h2.4v3.6h-2.4z"/>
<path d="M133.7 132.2h2.6v3.6h-2.6z"/>
<path d="M88.8 132.2h2.4v3.6h-2.4z"/>
<path d="M103.7 132.2h2.6v3.6h-2.6z"/>
<path d="M128.8 242.2h2.4v3.6h-2.4z"/>
<path d="M143.7 242.2h2.6v3.6h-2.6z"/>
<path d="M98.8 242.2h2.4v3.6h-2.4z"/>
<path d="M113.7 242.2h2.6v3.6h-2.6z"/>
<path d="M132.6 213.2h2.8v3.5h-2.8z"/>
<path d="M132.3 198.2h3.4v3.6h-3.4z"/>
<path d="M117.6 213.2h2.8v3.5h-2.8z"/>
<path d="M117.3 198.2h3.4v3.6h-3.4z"/>
<path d="M102.6 213.2h2.8v3.5h-2.8z"/>
<path d="M102.3 198.2h3.4v3.6h-3.4z"/>
<path d="M147.6 213.2h2.8v3.5h-2.8z"/>
<path d="M147.3 198.2h3.4v3.6h-3.4z"/>
<path d="M198.8 242.2h2.4v3.6h-2.4z"/>
<path d="M213.7 242.2h2.6v3.6h-2.6z"/>
<path d="M168.8 242.2h2.4v3.6h-2.4z"/>
<path d="M183.7 242.2h2.6v3.6h-2.6z"/>
<path d="M202.6 213.2h2.8v3.5h-2.8z"/>
<path d="M202.3 198.2h3.4v3.6h-3.4z"/>
<path d="M187.6 213.2h2.8v3.5h-2.8z"/>
<path d="M187.3 198.2h3.4v3.6h-3.4z"/>
<path d="M172.6 213.2h2.8v3.5h-2.8z"/>
<path d="M172.3 198.2h3.4v3.6h-3.4z"/>
<path d="M217.6 213.2h2.8v3.5h-2.8z"/>
<path d="M217.3 198.2h3.4v3.6h-3.4z"/>
<path d="M268.8 242.2h2.4v3.6h-2.4z"/>
<path d="M283.7 242.2h2.6v3.6h-2.6z"/>
<path d="M238.8 242.2h2.4v3.6h-2.4z"/>
<path d="M253.7 242.2h2.6v3.6h-2.6z"/>
<path d="M272.6 213.2h2.8v3.5h-2.8z"/>
<path d="M272.3 198.2h3.4v3.6h-3.4z"/>
<path d="M257.6 213.2h2.8v3.5h-2.8z"/>
<path d="M257.3 198.2h3.4v3.6h-3.4z"/>
<path d="M242.6 213.2h2.8v3.5h-2.8z"/>
<path d="M242.3 198.2h3.4v3.6h-3.4z"/>
<path d="M287.6 213.2h2.8v3.5h-2.8z"/>
<path d="M287.3 198.2h3.4v3.6h-3.4z"/>
<path d="M338.8 242.2h2.4v3.6h-2.4z"/>
<path d="M353.7 242.2h2.6v3.6h-2.6z"/>
<path d="M308.8 242.2h2.4v3.6h-2.4z"/>
<path d="M323.7 242.2h2.6v3.6h-2.6z"/>
<path d="M342.6 213.2h2.8v3.5h-2.8z"/>
<path d="M342.3 198.2h3.4v3.6h-3.4z"/>
<path d="M327.6 213.2h2.8v3.5h-2.8z"/>
<path d="M327.3 198.2h3.4v3.6h-3.4z"/>
<path d="M312.6 213.2h2.8v3.5h-2.8z"/>
<path d="M312.3 198.2h3.4v3.6h-3.4z"/>
<path d="M357.6 213.2h2.8v3.5h-2.8z"/>
<path d="M357.3 198.2h3.4v3.6h-3.4z"/>
</g>
<path d="M420 0v297M420 0h-420v297h420M230 282h65" fill="none" stroke="#000" stroke-width=".3"/>
<g fill="none" stroke="#0080ff" stroke-width=".59">
<path d="M90 5v14h-70M13 147v145M20 147h-12v145h407v-287h-395v287M8 182h12M8 207h12M8 232h12M8 267h12M237 277v15M247 277v15M270 277v15M285 277v15M295 277v15"/>
<path d="M405 277v15M415 277h-185v15M230 287h65M405 284h10"/>
</g>
<g font-size="9.3">
<text x="88.9" y="8.9" transform="rotate(-180 88.9 8.9)">АСТА.425532.027 Э4</text>
<text x="315" y="287.6">АСТА.425532.027 Э4</text>
</g>
<g font-size="4.7">
<text x="12.1" y="175.6" transform="rotate(-90 12.1 175.6)">Подп. и дата</text>
<text x="12.1" y="204.7" transform="rotate(-90 12.1 204.7)">Инв. № дубл.</text>
<text x="12.1" y="230.4" transform="rotate(-90 12.1 230.4)">Взам. инв. №</text>
<text x="12.1" y="260.6" transform="rotate(-90 12.1 260.6)">Подп. и дата</text>
<text x="405.6" y="282.1">Лист</text>
<text x="12.1" y="289.7" transform="rotate(-90 12.1 289.7)">Инв. № подл.</text>
<text x="230.6" y="291">Изм. Лист</text>
<text x="251.1" y="291">№ докум.</text>
<text x="273.4" y="291">Подп.</text>
<text x="285.6" y="291">Дата</text>
<text x="408.3" y="289.6">9</text>
<text x="305.5" y="296">Копировал</text>
<text x="375.5" y="296">Формат</text>
<text x="395.5" y="296">A3</text>
</g>
<g font-size="3.1">
<text x="104.8" y="37">&quot;РЕЗЕРВ&quot;</text>
<text x="151.5" y="37">&quot;СИСТЕМА ПОЖАРОТУШЕНИЯ ТУРБОГЕНЕРАТОРА&quot;</text>
<text x="235.5" y="37">&quot;ТРАНСФОРМАТОР. ВОДЯНОЕ ПТ.&quot;</text>
<text x="309.5" y="37">&quot;ПОМЕЩЕНИЕ СМАЗОЧНОГО МАСЛА&quot;</text>
<text x="84.3" y="47">&quot;НЕИСПР.&quot;</text>
<text x="87.2" y="43">HL45</text>
<text x="101.3" y="47">&quot;РЕЖИМ</text>
<text x="102.1" y="43">HL44</text>
<text x="117.2" y="47">&quot;ПУСК</text>
<text x="117.2" y="43">HL43</text>
<text x="129.9" y="47">&quot;ПОЖАР&quot;</text>
<text x="132.1" y="43">HL42</text>
<text x="170.9" y="47">&quot;ВОДА В</text>
<text x="172.4" y="43">HL41</text>
<text x="184.9" y="47">&quot;ПОЖАР&quot;</text>
<text x="187.1" y="43">HL40</text>
<text x="219.3" y="47">&quot;НЕИСПР.&quot;</text>
<text x="222.2" y="43">HL39</text>
<text x="236.3" y="47">&quot;РЕЖИМ</text>
<text x="237.2" y="43">HL38</text>
<text x="248.9" y="47">&quot;ПОЛОЖЕНИЕ</text>
<text x="252.2" y="43">HL37</text>
<text x="267.2" y="43">HL36</text>
<text x="267.2" y="47">&quot;ПУСК</text>
<text x="279.9" y="47">&quot;ПОЖАР&quot;</text>
<text x="282.3" y="43">HL35</text>
<text x="304.3" y="47">&quot;НЕИСПР.&quot;</text>
<text x="307.2" y="43">HL34</text>
<text x="321.3" y="47">&quot;РЕЖИМ</text>
<text x="322.3" y="43">HL33</text>
<text x="337.2" y="47">&quot;ПУСК</text>
<text x="337.2" y="43">HL32</text>
<text x="349.9" y="47">&quot;ПОЖАР&quot;</text>
<text x="352.5" y="43">HL31</text>
<text x="98.2" y="51">РАБОТЫ АВТ.&quot;</text>
<text x="113.4" y="51">ПРОИЗВЕДЕН&quot;</text>
<text x="169" y="51">СУХОТРУБЕ&quot;</text>
<text x="233.2" y="51">РАБОТЫ АВТ.&quot;</text>
<text x="249.3" y="51">ЗАДВИЖКИ&quot;</text>
<text x="263.4" y="51">ПРОИЗВЕДЕН&quot;</text>
<text x="318.2" y="51">РАБОТЫ АВТ.&quot;</text>
<text x="333.4" y="51">ПРОИЗВЕДЕН&quot;</text>
<text x="92.3" y="61">X2</text>
<text x="107.3" y="61">X2</text>
<text x="122.3" y="61">X2</text>
<text x="137.3" y="61">X2</text>
<text x="177.3" y="61">X2</text>
<text x="192.3" y="61">X2</text>
<text x="227.3" y="61">X2</text>
<text x="242.3" y="61">X2</text>
<text x="257.3" y="61">X2</text>
<text x="272.3" y="61">X2</text>
<text x="287.3" y="61">X2</text>
<text x="312.3" y="61">X2</text>
<text x="327.3" y="61">X2</text>
<text x="342.3" y="61">X2</text>
<text x="357.3" y="61">X2</text>
<text x="92.6" y="76">X1</text>
<text x="107.6" y="76">X1</text>
<text x="122.6" y="76">X1</text>
<text x="137.6" y="76">X1</text>
<text x="177.6" y="76">X1</text>
<text x="192.6" y="76">X1</text>
<text x="227.6" y="76">X1</text>
<text x="242.6" y="76">X1</text>
<text x="257.6" y="76">X1</text>
<text x="272.6" y="76">X1</text>
<text x="287.6" y="76">X1</text>
<text x="312.6" y="76">X1</text>
<text x="327.6" y="76">X1</text>
<text x="342.6" y="76">X1</text>
<text x="357.6" y="76">X1</text>
<text x="79" y="83.5" transform="rotate(-90 79 83.5)">286</text>
<text x="89" y="83.5" transform="rotate(-90 89 83.5)">145</text>
<text x="104" y="83.5" transform="rotate(-90 104 83.5)">144</text>
<text x="119" y="83.5" transform="rotate(-90 119 83.5)">143</text>
<text x="134" y="83.5" transform="rotate(-90 134 83.5)">142</text>
<text x="174" y="83.5" transform="rotate(-90 174 83.5)">141</text>
<text x="189" y="83.5" transform="rotate(-90 189 83.5)">140</text>
<text x="214" y="83.5" transform="rotate(-90 214 83.5)">285</text>
<text x="224" y="83.5" transform="rotate(-90 224 83.5)">139</text>
<text x="239" y="83.5" transform="rotate(-90 239 83.5)">138</text>
<text x="254" y="83.5" transform="rotate(-90 254 83.5)">137</text>
<text x="269" y="83.5" transform="rotate(-90 269 83.5)">136</text>
<text x="284" y="83.5" transform="rotate(-90 284 83.5)">135</text>
<text x="309" y="83.5" transform="rotate(-90 309 83.5)">134</text>
<text x="324" y="83.5" transform="rotate(-90 324 83.5)">133</text>
<text x="339" y="83.5" transform="rotate(-90 339 83.5)">132</text>
<text x="354" y="83.5" transform="rotate(-90 354 83.5)">131</text>
<text x="29.5" y="88">H3 (лист 4)</text>
<text x="168.1" y="102">&quot;ЗАДВИЖКА 2.</text>
<text x="172.1" y="97">HL47</text>
<text x="183.3" y="102">&quot;ЗАДВИЖКА 1.</text>
<text x="187.1" y="97">HL46</text>
<text x="170.1" y="106">ОТКРЫТА&quot;</text>
<text x="185" y="106">ЗАКРЫТА&quot;</text>
<text x="177.3" y="116">X2</text>
<text x="192.3" y="116">X2</text>
<text x="93.7" y="126">&quot;СТОП&quot;</text>
<text x="94.4" y="122">SB20</text>
<text x="123.7" y="126">&quot;ПУСК&quot;</text>
<text x="124.7" y="122">SB19</text>
<text x="238.7" y="126">&quot;СТОП&quot;</text>
<text x="239.7" y="122">SB18</text>
<text x="268.7" y="126">&quot;ПУСК&quot;</text>
<text x="269.7" y="122">SB17</text>
<text x="313.7" y="126">&quot;СТОП&quot;</text>
<text x="314.7" y="122">SB16</text>
<text x="343.7" y="126">&quot;ПУСК&quot;</text>
<text x="344.8" y="122">SB15</text>
<text x="177.6" y="131">X1</text>
<text x="192.6" y="131">X1</text>
<text x="88.8" y="135">13</text>
<text x="103.7" y="135">14</text>
<text x="118.8" y="135">13</text>
<text x="133.7" y="135">14</text>
<text x="233.8" y="135">13</text>
<text x="248.7" y="135">14</text>
<text x="263.8" y="135">13</text>
<text x="278.7" y="135">14</text>
<text x="308.8" y="135">13</text>
<text x="323.7" y="135">14</text>
<text x="338.8" y="135">13</text>
<text x="353.7" y="135">14</text>
<text x="164" y="138.5" transform="rotate(-90 164 138.5)">287</text>
<text x="174" y="138.5" transform="rotate(-90 174 138.5)">147</text>
<text x="189" y="138.5" transform="rotate(-90 189 138.5)">146</text>
<text x="89" y="148.5" transform="rotate(-90 89 148.5)">420</text>
<text x="104" y="148.5" transform="rotate(-90 104 148.5)">320</text>
<text x="119" y="148.5" transform="rotate(-90 119 148.5)">419</text>
<text x="134" y="148.5" transform="rotate(-90 134 148.5)">319</text>
<text x="234" y="148.5" transform="rotate(-90 234 148.5)">418</text>
<text x="249" y="148.5" transform="rotate(-90 249 148.5)">318</text>
<text x="264" y="148.5" transform="rotate(-90 264 148.5)">417</text>
<text x="279" y="148.5" transform="rotate(-90 279 148.5)">317</text>
<text x="309" y="148.5" transform="rotate(-90 309 148.5)">416</text>
<text x="324" y="148.5" transform="rotate(-90 324 148.5)">316</text>
<text x="339" y="148.5" transform="rotate(-90 339 148.5)">415</text>
<text x="354" y="148.5" transform="rotate(-90 354 148.5)">315</text>
<text x="29.5" y="153">S3 (лист 6)</text>
<text x="219.8" y="172">&quot;БЛОК 2&quot;</text>
<text x="114.8" y="177">&quot;РЕЗЕРВ&quot;</text>
<text x="171.8" y="177">&quot;ПОМЕЩЕНИЕ 106. ГАЗОВОЕ ПТ&quot;</text>
<text x="241.8" y="177">&quot;ПОМЕЩЕНИЕ 108. ГАЗОВОЕ ПТ&quot;</text>
<text x="311.9" y="177">&quot;ПОМЕЩЕНИЕ 105. ГАЗОВОЕ ПТ&quot;</text>
<text x="97.2" y="183">HL63</text>
<text x="112.1" y="183">HL62</text>
<text x="127.4" y="183">HL61</text>
<text x="142.1" y="183">HL60</text>
<text x="167.2" y="183">HL59</text>
<text x="182.2" y="183">HL58</text>
<text x="197.2" y="183">HL57</text>
<text x="212.2" y="183">HL56</text>
<text x="237.3" y="183">HL55</text>
<text x="252.2" y="183">HL54</text>
<text x="267.3" y="183">HL53</text>
<text x="282.2" y="183">HL52</text>
<text x="307.5" y="183">HL51</text>
<text x="322.2" y="183">HL50</text>
<text x="337.1" y="183">HL49</text>
<text x="352.1" y="183">HL48</text>
<text x="94.4" y="187">&quot;НЕИСПР.&quot;</text>
<text x="108.2" y="191">РАБОТЫ АВТ.&quot;</text>
<text x="111.3" y="187">&quot;РЕЖИМ</text>
<text x="123.4" y="191">ПРОИЗВЕДЕН&quot;</text>
<text x="127.2" y="187">&quot;ПУСК</text>
<text x="139.9" y="187">&quot;ПОЖАР&quot;</text>
<text x="164.3" y="187">&quot;НЕИСПР.&quot;</text>
<text x="178.2" y="191">РАБОТЫ АВТ.&quot;</text>
<text x="181.3" y="187">&quot;РЕЖИМ</text>
<text x="193.4" y="191">ПРОИЗВЕДЕН&quot;</text>
<text x="197.2" y="187">&quot;ПУСК</text>
<text x="209.9" y="187">&quot;ПОЖАР&quot;</text>
<text x="234.4" y="187">&quot;НЕИСПР.&quot;</text>
<text x="248.2" y="191">РАБОТЫ АВТ.&quot;</text>
<text x="251.3" y="187">&quot;РЕЖИМ</text>
<text x="263.4" y="191">ПРОИЗВЕДЕН&quot;</text>
<text x="267.2" y="187">&quot;ПУСК</text>
<text x="279.9" y="187">&quot;ПОЖАР&quot;</text>
<text x="304.3" y="187">&quot;НЕИСПР.&quot;</text>
<text x="318.2" y="191">РАБОТЫ АВТ.&quot;</text>
<text x="321.3" y="187">&quot;РЕЖИМ</text>
<text x="333.4" y="191">ПРОИЗВЕДЕН&quot;</text>
<text x="337.2" y="187">&quot;ПУСК</text>
<text x="349.9" y="187">&quot;ПОЖАР&quot;</text>
<text x="102.3" y="201">X2</text>
<text x="117.3" y="201">X2</text>
<text x="132.3" y="201">X2</text>
<text x="147.3" y="201">X2</text>
<text x="172.3" y="201">X2</text>
<text x="187.3" y="201">X2</text>
<text x="202.3" y="201">X2</text>
<text x="217.3" y="201">X2</text>
<text x="242.3" y="201">X2</text>
<text x="257.3" y="201">X2</text>
<text x="272.3" y="201">X2</text>
<text x="287.3" y="201">X2</text>
<text x="312.3" y="201">X2</text>
<text x="327.3" y="201">X2</text>
<text x="342.3" y="201">X2</text>
<text x="357.3" y="201">X2</text>
<text x="102.6" y="216">X1</text>
<text x="117.6" y="216">X1</text>
<text x="132.6" y="216">X1</text>
<text x="147.6" y="216">X1</text>
<text x="172.6" y="216">X1</text>
<text x="187.6" y="216">X1</text>
<text x="202.6" y="216">X1</text>
<text x="217.6" y="216">X1</text>
<text x="242.6" y="216">X1</text>
<text x="257.6" y="216">X1</text>
<text x="272.6" y="216">X1</text>
<text x="287.6" y="216">X1</text>
<text x="312.6" y="216">X1</text>
<text x="327.6" y="216">X1</text>
<text x="342.6" y="216">X1</text>
<text x="357.6" y="216">X1</text>
<text x="89" y="223.5" transform="rotate(-90 89 223.5)">289</text>
<text x="99" y="223.5" transform="rotate(-90 99 223.5)">163</text>
<text x="114" y="223.5" transform="rotate(-90 114 223.5)">162</text>
<text x="129" y="223.5" transform="rotate(-90 129 223.5)">161</text>
<text x="144" y="223.5" transform="rotate(-90 144 223.5)">160</text>
<text x="169" y="223.5" transform="rotate(-90 169 223.5)">159</text>
<text x="184" y="223.5" transform="rotate(-90 184 223.5)">158</text>
<text x="199" y="223.5" transform="rotate(-90 199 223.5)">157</text>
<text x="214" y="223.5" transform="rotate(-90 214 223.5)">156</text>
<text x="229" y="223.5" transform="rotate(-90 229 223.5)">288</text>
<text x="239" y="223.5" transform="rotate(-90 239 223.5)">155</text>
<text x="254" y="223.5" transform="rotate(-90 254 223.5)">154</text>
<text x="269" y="223.5" transform="rotate(-90 269 223.5)">153</text>
<text x="284" y="223.5" transform="rotate(-90 284 223.5)">152</text>
<text x="309" y="223.5" transform="rotate(-90 309 223.5)">151</text>
<text x="324" y="223.5" transform="rotate(-90 324 223.5)">150</text>
<text x="339" y="223.5" transform="rotate(-90 339 223.5)">149</text>
<text x="354" y="223.5" transform="rotate(-90 354 223.5)">148</text>
<text x="29.5" y="228">H4 (лист 5)</text>
<text x="104.5" y="232">SB28</text>
<text x="134.4" y="232">SB27</text>
<text x="174.4" y="232">SB26</text>
<text x="204.6" y="232">SB25</text>
<text x="244.5" y="232">SB24</text>
<text x="274.6" y="232">SB23</text>
<text x="314.4" y="232">SB22</text>
<text x="344.7" y="232">SB21</text>
<text x="103.7" y="236">&quot;СТОП&quot;</text>
<text x="133.7" y="236">&quot;ПУСК&quot;</text>
<text x="173.7" y="236">&quot;СТОП&quot;</text>
<text x="203.7" y="236">&quot;ПУСК&quot;</text>
<text x="243.7" y="236">&quot;СТОП&quot;</text>
<text x="273.7" y="236">&quot;ПУСК&quot;</text>
<text x="313.7" y="236">&quot;СТОП&quot;</text>
<text x="343.7" y="236">&quot;ПУСК&quot;</text>
<text x="98.8" y="245">13</text>
<text x="113.7" y="245">14</text>
<text x="128.8" y="245">13</text>
<text x="143.7" y="245">14</text>
<text x="168.8" y="245">13</text>
<text x="183.7" y="245">14</text>
<text x="198.8" y="245">13</text>
<text x="213.7" y="245">14</text>
<text x="238.8" y="245">13</text>
<text x="253.6" y="245">14</text>
<text x="268.8" y="245">13</text>
<text x="283.7" y="245">14</text>
<text x="308.8" y="245">13</text>
<text x="323.7" y="245">14</text>
<text x="338.8" y="245">13</text>
<text x="353.7" y="245">14</text>
<text x="29.3" y="263">S4 (лист 6)</text>
<text x="99" y="258.5" transform="rotate(-90 99 258.5)">428</text>
<text x="114" y="258.5" transform="rotate(-90 114 258.5)">328</text>
<text x="129" y="258.5" transform="rotate(-90 129 258.5)">427</text>
<text x="144" y="258.5" transform="rotate(-90 144 258.5)">327</text>
<text x="169" y="258.5" transform="rotate(-90 169 258.5)">426</text>
<text x="184" y="258.5" transform="rotate(-90 184 258.5)">326</text>
<text x="199" y="258.5" transform="rotate(-90 199 258.5)">425</text>
<text x="214" y="258.5" transform="rotate(-90 214 258.5)">325</text>
<text x="239" y="258.5" transform="rotate(-90 239 258.5)">424</text>
<text x="254" y="258.5" transform="rotate(-90 254 258.5)">324</text>
<text x="269" y="258.5" transform="rotate(-90 269 258.5)">423</text>
<text x="284" y="258.5" transform="rotate(-90 284 258.5)">323</text>
<text x="309" y="258.5" transform="rotate(-90 309 258.5)">422</text>
<text x="324" y="258.5" transform="rotate(-90 324 258.5)">322</text>
<text x="339" y="258.5" transform="rotate(-90 339 258.5)">421</text>
<text x="354" y="258.5" transform="rotate(-90 354 258.5)">321</text>
</g>
</svg>
